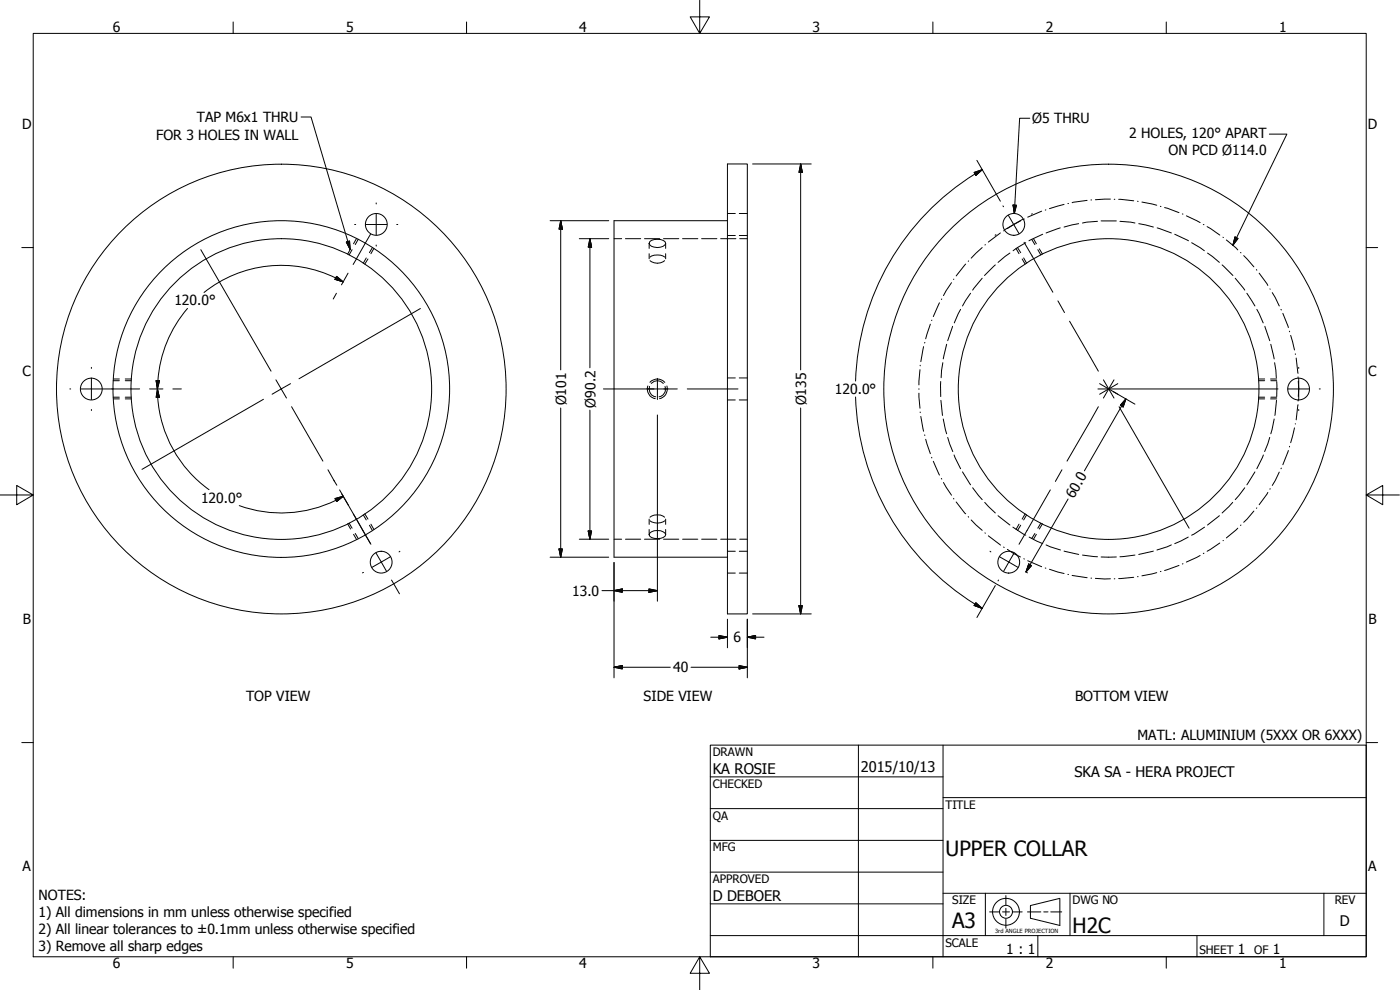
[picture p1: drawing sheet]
<svg xmlns="http://www.w3.org/2000/svg" width="420mm" height="297mm" viewBox="0 0 420 297" stroke-linecap="round" stroke-linejoin="round" font-family="sans-serif">
<!-- layer: Visible (ANSI) -->
<g fill="none" stroke="#000" stroke-width=".3">
<path d="M218.3 49.2h6v135h-6zM195 72.5a4.1 4.1 0 0 1 4.6 0l.2 .5a3.2 3.2 0 0 1-4.8 .5l-.2-.5zM218.3 66.2h-34v101h34M195 159.9a3.8 3.8 0 0 1 4.6 0l.2 .6a2.28 2.28 0 0 1-2.5 1.1 2.14 2.14 0 0 1-2.5-1.1z"/>
<circle cx="112.9" cy="67.3" r="3.3"/>
<circle cx="304.3" cy="67.3" r="3.3"/>
<circle cx="27.4" cy="116.7" r="3.3"/>
<circle cx="84.4" cy="116.7" r="67.5"/>
<circle cx="84.4" cy="116.7" r="45.1"/>
<circle cx="84.4" cy="116.7" r="50.5"/>
<circle cx="332.7" cy="116.7" r="67.5"/>
<circle cx="332.7" cy="116.7" r="45.1"/>
<circle cx="389.7" cy="116.7" r="3.3"/>
<circle cx="114.4" cy="168.7" r="3.3"/>
<circle cx="302.7" cy="168.7" r="3.3"/>
</g>
<!-- layer: Hidden (ANSI) -->
<g fill="none" stroke="#000" stroke-width=".3">
<path d="M105.7 74.9l-.9 1.6M107.5 71.8l-.9 1.6M109.9 77.4l-.9 1.6M111.8 74.3l-.9 1.5M184.3 71.6h2.3M187.7 71.6h4.6M193.4 71.6h4.6M194.8 73v1.5M194.8 76.1v1.5M195.1 78.2a3.5 3.5 0 0 0 4.4 0M195.1 77.1a4.2 4.2 0 0 1 4.4 0M199.1 71.6h4.6"/>
<path d="M199.8 73v1.5M199.8 76.1v1.5M204.9 71.6h4.5M210.6 71.6h4.5M216.3 71.6h4.6M218.3 70.7h2.4M218.3 64.1h2.4M221.9 70.7h2.4M221.9 64.1h2.4M222 71.6h2.3M298.7 79.5l-3.2 3.2M303.1 75.9l-3.6 2.8"/>
<path d="M305.4 74.3l.9 1.5M307.2 77.4l.9 1.6M307.8 72.8l-3.8 2.4M309.6 71.8l1 1.6M311.5 74.9l.9 1.6M312.9 70.3l-4.1 1.9M318.2 68.4l-4.3 1.5M323.7 67.1l-4.4 1M329.4 66.4l-4.5 .5M330.5 66.3h4.5M336.1 66.4l4.5 .5M341.8 67.1l4.3 1"/>
<path d="M347.3 68.4l4.2 1.5M352.6 70.3l4.1 1.9M357.6 72.8l3.8 2.4M362.4 75.9l3.6 2.8M366.8 79.5l3.2 3.2M285.9 97.9l-1.5 4.3M288.3 92.8l-1.9 4.1M291.3 88l-2.4 3.8M294.8 83.5l-2.9 3.5M370.7 83.5l2.9 3.5M374.2 88l2.4 3.8M377.2 92.8l1.9 4.1"/>
<path d="M379.6 97.9l1.5 4.3M34 119.2h1.8M34 114.2h1.8M37.6 119.2h1.8M37.6 114.2h1.8M194.9 115.9a2.37 2.37 0 0 0 1.9 3.1M195.5 115a2.4 2.4 0 0 1 3.6 0M199.6 115.9a2.28 2.28 0 0 1-1.8 3.1M218.3 113.4h2.4M221.9 113.4h2.4M282.3 114.5v4.5M283 108.8l-.6 4.5"/>
<path d="M284.1 103.3l-1 4.4M377.8 119.2h1.7M377.8 114.2h1.7M381.4 103.3l1 4.4M381.4 119.2h1.8M381.4 114.2h1.8M382.5 108.8l.5 4.5M383.2 114.5v4.5M218.3 120h2.4M221.9 120h2.4M282.4 120.1l.5 4.5M283.1 125.7l1 4.5"/>
<path d="M284.4 131.2l1.5 4.3M286.3 136.5l2 4.1M379.2 136.5l-2 4.1M381.1 131.2l-1.6 4.3M382.4 125.7l-1 4.5M383.1 120.1l-.5 4.5M104.8 157l.9 1.5M109 154.5l.9 1.5M110.9 157.6l.9 1.6M194.8 155.8v1.5M194.8 158.9v1.6M195.1 156.3a3.9 3.9 0 0 0 4.4 0"/>
<path d="M195.1 155.2a3.8 3.8 0 0 1 4.4 0M199.8 155.8v1.5M199.8 158.9v1.6M288.9 141.6l2.4 3.9M291.9 146.4l2.9 3.5M295.5 150.7l3.2 3.2M299.5 154.7l3.6 2.8M304 158.2l3.8 2.4M306.3 157.6l-.9 1.6M308.1 154.5l-.9 1.5M312.4 157l-.9 1.5M361.5 158.2l-3.9 2.4"/>
<path d="M366 154.7l-3.6 2.8M370 150.7l-3.2 3.2M373.6 146.4l-2.9 3.5M376.6 141.6l-2.4 3.9M106.6 160.1l.9 1.5M184.3 161.8h2.3M187.7 161.8h4.6M193.4 161.8h4.6M199.1 161.8h4.6M204.9 161.8h4.5M210.6 161.8h4.5M216.3 161.8h4.6"/>
<path d="M218.3 171.9h2.4M218.3 165.4h2.4M221.9 171.9h2.4M221.9 165.4h2.4M222 161.8h2.3M308.9 161.1l4 2M310.6 160.1l-1 1.5M313.9 163.5l4.4 1.5M319.3 165.3l4.4 1.1M324.9 166.5l4.5 .6M330.5 167.1h4.5M340.6 166.5l-4.5 .6"/>
<path d="M346.1 165.3l-4.3 1.1M351.5 163.5l-4.3 1.5M356.6 161.1l-4 2"/>
</g>
<!-- layer: Hidden Narrow (ANSI) -->
<g fill="none" stroke="#000" stroke-width=".3">
<path d="M105.2 74.7l-.9 1.5M107 71.6l-.9 1.5M110.4 77.7l-.9 1.5M112.2 74.5l-.9 1.6M304.9 74.5l.9 1.6M306.8 77.7l.9 1.5M310.1 71.6l.9 1.5M311.9 74.7l1 1.5M34 119.7h1.8M34 113.7h1.8M37.6 119.7h1.8M37.6 113.7h1.8"/>
<path d="M194.4 115.8a2.93 2.93 0 0 0 2.3 3.8M195.1 114.7a2.94 2.94 0 0 1 4.4 0M200.2 115.8a3.1 3.1 0 0 1-2.3 3.8M377.7 119.7h1.8M377.7 113.7h1.8M381.3 119.7h1.9M381.3 113.7h1.9M104.3 157.1l.9 1.6M109.5 154.2l.9 1.6M111.3 157.3l.9 1.6M305.8 157.3l-.9 1.6M307.7 154.2l-.9 1.6"/>
<path d="M312.9 157.1l-1 1.6M106.1 160.3l.9 1.5M311 160.3l-.9 1.5"/>
</g>
<!-- layer: Border (ANSI) -->
<g fill="none" stroke="#000" stroke-width=".3">
<path d="M10 10h400v277.1h-400zM70 6.6v3.4M140 6.6v3.4M210 0v10l-2.9-4.9h5.8l-2.9 4.9M280 6.6v3.4M350 6.6v3.4M6.5 74.3h3.5M410 74.3h3.4M0 148.5h10l-5-2.8v5.7l5-2.9M410 148.5l5 2.9v-5.7l-5 2.8h10M6.5 222.8h3.5M410 222.8h3.4"/>
<path d="M70 287.1v3.4M140 287.1v3.4M210 287.1l2.9 4.9h-5.8l2.9-4.9v9.9M280 287.1v3.4M350 287.1v3.4"/>
</g>
<!-- layer: Title (ANSI) -->
<g fill="none" stroke="#000" stroke-width=".3">
<path d="M213.2 223.6h196.8v63.5h-196.8zM213.2 233.1h69.8M257.6 223.6v63.5M283 239.3h127M283 223.6v63.5M213.2 242.6h69.8M213.2 252.1h69.8M213.2 261.7h69.8M213.2 271.2h69.8M283 268h127M295.7 268v12.7M321.1 268v12.7"/>
<path d="M397.3 268v12.7M213.2 280.7h196.8M311.5 280.7v6.4M359.2 280.7v6.4"/>
</g>
<!-- layer: Sketch Geometry (ANSI) -->
<g fill="none" stroke="#000" stroke-width=".3">
<path d="M327.4 60h.2M333.2 59.7l-4.5 .2M334.4 59.8h.2M335.7 59.8l4.5 .4M289.8 79.2l-2.8 3.6M290.7 78.3l-.1 .1M294.8 74.3l-3.3 3.2M295.7 73.4l-.1 .1M300.2 69.9l-3.6 2.7M301.4 69.2l-.2 .1M306.3 66.3l-4 2.3M307.4 65.7l-.1 .1"/>
<path d="M312.6 63.4l-4.2 1.7M313.9 63h-.2M319.3 61.3l-4.3 1.3M320.5 61.1h.2M326.3 60.1l-4.5 .7M341.4 60.4h.2M342.7 60.6l4.5 1M348.2 61.9l.2 .1M349.5 62.3l4.3 1.5M354.8 64.2h.2M356 64.8l4.2 2M361.1 67.4h.2"/>
<path d="M362.3 68l3.8 2.5M367 71.2l.2 .1M368 72l3.5 3M372.3 75.7l.1 .2M373.3 76.7l3 3.4M279.2 97.3l-1.4 4.3M279.7 96.1l-.1 .1M281.9 90.9l-1.8 4.1M282.6 89.7l-.1 .1M285.6 84.8l-2.5 3.9M286.3 83.7l-.1 .2M377.1 80.9l.1 .2"/>
<path d="M377.9 82l2.6 3.6M381.1 86.7l.1 .1M381.8 87.8l2.1 4M384.4 92.8l.2 .2M385 94l1.7 4.3M387 99.4v.2M275.8 118l.3 4.5M275.8 116.6v.2M276.1 110.9l-.3 4.6M276.2 109.6v.2M277.2 104l-.8 4.5M277.6 102.7l-.1 .2"/>
<path d="M387.3 100.6l1.2 4.4M388.7 106.2v.1M389 107.4l.6 4.6M389.6 113.1v.2M389.6 114.4v4.6M276.2 123.6v.2M276.4 125l.8 4.4M277.5 130.5l.1 .2M277.8 131.8l1.4 4.3M279.6 137.2l.1 .2M280.1 138.4l1.8 4.1M386.7 135.2l-1.7 4.2"/>
<path d="M387 133.9v.2M388.5 128.4l-1.2 4.4M388.7 127.1v.1M389.6 121.5l-.6 4.5M389.6 120.1v.2M282.5 143.6l.1 .1M283.1 144.8l2.5 3.8M286.2 149.5l.1 .2M287 150.6l2.8 3.6M290.6 155l.1 .2M291.5 156l3.3 3.1M295.6 159.9l.1 .1"/>
<path d="M371.5 158.5l-3.5 2.9M372.4 157.5l-.1 .2M376.3 153.3l-3 3.4M377.2 152.4l-.1 .1M380.5 147.8l-2.6 3.6M381.2 146.6l-.1 .2M383.9 141.7l-2.1 4M384.6 140.4l-.2 .2M296.6 160.8l3.6 2.8M301.2 164.1l.2 .2M302.3 164.8l4 2.3M307.3 167.6l.1 .2"/>
<path d="M308.4 168.3l4.2 1.7M313.7 170.4l.2 .1M315 170.8l4.3 1.3M320.5 172.3l.2 .1M321.8 172.6l4.5 .7M327.4 173.5h.2M328.7 173.5l4.5 .2M334.4 173.7h.2M340.2 173.2l-4.5 .4M341.4 173h.2M347.2 171.8l-4.5 1M348.4 171.4l-.2 .1"/>
<path d="M353.8 169.7l-4.3 1.5M355 169.1l-.2 .1M360.2 166.7l-4.2 1.9M361.3 166l-.2 .1M366.1 162.9l-3.8 2.5M367.2 162.2h-.2M297 273.6h2.8M300.9 273.6h2.1M301.9 268.7v2.8M301.9 272.5v2.2M301.9 275.7v2.8M304 273.6h2.8"/>
<path d="M308.4 273.6h4M309.2 271.7l8.9-2.2v8.2l-8.9-2.2zM313.2 273.6h1.3M315.3 273.6h3.3"/>
<circle cx="301.9" cy="273.6" r="4"/>
<circle cx="301.9" cy="273.6" r="1.94"/>
</g>
<!-- layer: Dimension (ANSI) -->
<g fill="none" stroke="#000" stroke-width=".3">
<path d="M309.1 35.5h-3.1l-1.6 28.6M225.9 49.2h17.6M240.3 49.2l.5 2.5h-1zM240.3 49.2v61.8M292.4 51.7l2.4-.8-1.9 1.7zM293.2 48.1l7 12.3M294.8 50.9a75.9 75.9 0 0 0-38 63.4M165.1 66.2h17.6M168.3 66.2l.5 2.6h-1zM168.3 66.2v44.8M173.9 71.6h8.8M177 71.6l.5 2.6h-1z"/>
<path d="M177 71.6v38.7M304 61.5l1.1 .1-.7 2.5zM56.3 92.5a37.1 37.1 0 0 0-8.9 21.7M100.8 83.4l2.2 1.2M100.8 83.4a37.1 37.1 0 0 0-39.6 4.4M101 82.9l2 1.7-2.5-.8zM46.9 114.2h1l-.7 2.5zM47.2 116.7l.6 2.5h-.9zM47.4 114.2a37 37 0 0 0 15.3 32.7M256.8 119.1a76 76 0 0 0 35.8 62.1M334.1 117.5l6.5 3.8M337.9 119.7l-.8 2.4-.9-.5z"/>
<path d="M337.9 119.7l-12.5 21.6M168.3 122.4v44.8M177 123v38.8M197.3 124.5v55.9M240.3 122.4v61.8M100.5 149.6l2.5-.7-2 1.6zM100.8 150.1a37.2 37.2 0 0 1-29 1.6M103 148.9l-2.2 1.1M176.5 159.3h1l-.5 2.5zM320.5 149.7l-12.6 21.9M165.1 167.2h17.6M167.8 164.7h1l-.5 2.5z"/>
<path d="M173.9 161.8h8.8M180.7 177.2h16.6M184.3 177.2l2.5-.5v1zM184.3 168.8v34.6M194.8 176.7l2.5 .5-2.5 .5zM298.7 175.7l-5.5 9.6M308.7 169.2l.9 .5-1.7 1.9zM213.3 191.2h5M215.8 190.7l2.5 .5-2.5 .5zM218.3 185.8v8.6M221.8 199.7l2.5 .5-2.5 .5zM224.3 191.2l2.5-.5v1z"/>
<path d="M224.3 185.8v17.6M224.3 191.2h5M225.9 184.2h17.6M239.8 181.7h1l-.5 2.5zM292.6 181.2l2.2 1.3M292.9 180.8l1.9 1.7-2.4-.8zM184.3 200.2l2.5-.5v1zM184.3 200.2h16.9M207.4 200.2h16.9"/>
</g>
<g fill="#000" stroke="#000" stroke-width=".3">
<path d="M240.3 49.2l.5 2.5zM240.3 49.2l.5 2.5h-1zM292.9 52.6l1.9-1.7zM292.4 51.7l2.4-.8-1.9 1.7zM168.3 66.2l.5 2.6zM168.3 66.2l.5 2.6h-1zM177 71.6l.5 2.6zM177 71.6l.5 2.6h-1zM304 61.5l.4 2.6zM304 61.5l1.1 .1-.7 2.5zM100.5 83.8l2.5 .8zM101 82.9l2 1.7-2.5-.8z"/>
<path d="M46.9 114.2l.3 2.5zM46.9 114.2h1l-.7 2.5zM47.2 116.7l.6 2.5zM47.2 116.7l.6 2.5h-.9zM337.9 119.7l-.8 2.4zM337.9 119.7l-.8 2.4-.9-.5zM101 150.5l2-1.6zM100.5 149.6l2.5-.7-2 1.6zM176.5 159.3l.5 2.5zM176.5 159.3h1l-.5 2.5zM167.8 164.7l.5 2.5zM167.8 164.7h1l-.5 2.5z"/>
<path d="M184.3 177.2l2.5-.5zM184.3 177.2l2.5-.5v1zM194.8 177.7l2.5-.5zM194.8 176.7l2.5 .5-2.5 .5zM308.7 169.2l-.8 2.4zM308.7 169.2l.9 .5-1.7 1.9zM184.3 200.2l2.5-.5zM184.3 200.2l2.5-.5v1zM215.8 191.7l2.5-.5zM215.8 190.7l2.5 .5-2.5 .5zM224.3 191.2l2.5-.5zM224.3 191.2l2.5-.5v1z"/>
<path d="M239.8 181.7l.5 2.5zM239.8 181.7h1l-.5 2.5zM292.4 181.7l2.4 .8zM292.9 180.8l1.9 1.7-2.4-.8zM221.8 200.7l2.5-.5zM221.8 199.7l2.5 .5-2.5 .5z"/>
</g>
<!-- layer: Centerline (ANSI) -->
<g fill="none" stroke="#000" stroke-width=".3">
<path d="M60.3 74.9l21 36.5M107 77.6l-1 1.8M111.2 70.3l-4.3 7.4M301 61.8l.2 .2M302.6 64.6l3.2 5.5M307.3 72.7l8.7 15M101 88l-1 1.7M104.5 82l-2 3.5M317.5 90.3l2 3.5M321 96.4l8.6 15M30.8 116.7h11.1M44.9 116.7h4"/>
<path d="M51.9 116.7h2.5M82.8 114l3.2 5.4M181.1 116.7h15.2M199.3 116.7h4M206.2 116.7h15.3M331.2 114l3.1 5.4M334.3 114l-3.1 5.4M87.5 122l9.4 16.4M329.6 122l-9.4 16.4M335.9 122l21 36.5M98.4 141l2 3.4M100.2 144.1l.9 1.5"/>
<path d="M101.9 147l9.4 16.3M102.6 148.2l2 3.4M106 154.2l1 1.6M106.9 155.7l4.3 7.4M315.2 147l-9.4 16.3M318.7 141l-2 3.4M112.8 165.9l3.2 5.5M117.5 174l2.4 4.2M299.7 174l-.2 .3M304.4 165.9l-3.2 5.5"/>
</g>
<!-- layer: Center Mark (ANSI) -->
<g fill="none" stroke="#000" stroke-width=".3">
<path d="M106.4 67.4h.3M109.7 67.4h6.4M112.9 60.9v.3M112.9 64.2v6.3M112.9 73.5v.3M119.1 67.4h.3M298.9 70.4l-.3 .2M307 65.8l-5.5 3.1M309.8 64.1l-.2 .1M126.2 92.6l-36.5 21.1M21 116.7h.2M24.3 116.7h6.3"/>
<path d="M27.4 110.2v.3M27.4 113.5v6.4M33.6 116.7h.3M79.1 119.8l-36.5 21M87.2 115.1l-5.5 3.2M194.1 116.7h6.4M197.3 113.5v6.4M329.5 116.7h54M330 115.1l5.5 3.2M335.5 115.1l-5.5 3.2M386.6 116.7h6.3M389.8 110.2v.3"/>
<path d="M389.8 113.5v6.4M395.9 116.7h.3M27.4 122.9v.3M389.8 122.9v.3M109.1 171.8l-.3 .1M117.2 167.1l-5.6 3.1M120 165.4l-.2 .2M297.1 165.4l.3 .2M300 167.1l5.5 3.1M308.1 171.8l.3 .1"/>
</g>
<!-- layer: Symbol (ANSI) -->
<path d="M90.4 35.1h2.9l11.8 39.8M380.9 40.2h5.3l-16.2 33.4M103.9 72.6l1-.3 .2 2.6zM370.6 71.1l.9 .5-1.5 2z" fill="none" stroke="#000" stroke-width=".3"/>
<path d="M103.9 72.6l1.2 2.3zM103.9 72.6l1-.3 .2 2.6zM370.6 71.1l-.6 2.5zM370.6 71.1l.9 .5-1.5 2z" fill="#000" stroke="#000" stroke-width=".3"/>
<g font-size="6.3">
<text x="283.8" y="257">UPPER COLLAR</text>
<text x="285.8" y="278.6">A3</text>
<text x="321.9" y="279.8">H2C</text>
</g>
<g font-size="4.4">
<text x="213.9" y="232.2">KA ROSIE</text>
<text x="258.4" y="231.6">2015/10/13</text>
<text x="322.5" y="233">SKA SA - HERA PROJECT</text>
<text x="213.9" y="270.3">D DEBOER</text>
<text x="402.1" y="277.9">D</text>
</g>
<g font-size="4.2">
<text x="33.8" y="9.6">6</text>
<text x="103.9" y="9.6">5</text>
<text x="173.9" y="9.6">4</text>
<text x="243.8" y="9.6">3</text>
<text x="313.9" y="9.6">2</text>
<text x="383.9" y="9.6">1</text>
<text x="6.7" y="38.7">D</text>
<text x="46.9" y="42">FOR 3 HOLES IN WALL</text>
<text x="59.1" y="36.6">TAP M6x1 THRU</text>
<text x="309.8" y="37">Ø5 THRU</text>
<text x="338.9" y="41.4">2 HOLES, 120° APART</text>
<text x="410.5" y="38.7">D</text>
<text x="350.7" y="46.4">ON PCD Ø114.0</text>
<text x="52.3" y="91.6">120.0°</text>
<text x="6.8" y="113">C</text>
<text x="410.7" y="113">C</text>
<text x="250.6" y="118.2">120.0°</text>
<text x="169.9" y="121.7" transform="rotate(-90 169.9 121.7)">Ø101</text>
<text x="178.7" y="122.3" transform="rotate(-90 178.7 122.3)">Ø90.2</text>
<text x="241.9" y="121.7" transform="rotate(-90 241.9 121.7)">Ø135</text>
<text x="322.3" y="149.8" transform="rotate(-60 322.3 149.8)">60.0</text>
<text x="60.3" y="150.8">120.0°</text>
<text x="171.7" y="178.7">13.0</text>
<text x="6.9" y="187.2">B</text>
<text x="410.7" y="187.2">B</text>
<text x="220.2" y="192.7">6</text>
<text x="202" y="201.7">40</text>
<text x="73.9" y="210.3">TOP VIEW</text>
<text x="193.2" y="210.3">SIDE VIEW</text>
<text x="322.6" y="210.3">BOTTOM VIEW</text>
<text x="341.4" y="222">MATL: ALUMINIUM (5XXX OR 6XXX)</text>
<text x="6.8" y="261.4">A</text>
<text x="410.7" y="261.4">A</text>
<text x="11.6" y="270.2">NOTES:</text>
<text x="11.6" y="275.2">1) All dimensions in mm unless otherwise specified</text>
<text x="11.6" y="280.2">2) All linear tolerances to ±0.1mm unless otherwise specified</text>
<text x="11.6" y="285.2">3) Remove all sharp edges</text>
<text x="302" y="286.3">1 : 1</text>
<text x="371.5" y="286.2">1</text>
<text x="382" y="286.2">1</text>
<text x="33.8" y="290.5">6</text>
<text x="103.9" y="290.5">5</text>
<text x="173.9" y="290.5">4</text>
<text x="243.8" y="290.5">3</text>
<text x="313.9" y="290.5">2</text>
<text x="383.9" y="290.5">1</text>
</g>
<g font-size="3.5">
<text x="213.9" y="226.9">DRAWN</text>
<text x="213.9" y="236.4">CHECKED</text>
<text x="213.9" y="245.9">QA</text>
<text x="283.8" y="242.6">TITLE</text>
<text x="213.9" y="255.4">MFG</text>
<text x="213.9" y="265">APPROVED</text>
<text x="285.8" y="271.3">SIZE</text>
<text x="321.9" y="271.3">DWG NO</text>
<text x="400.6" y="271.3">REV</text>
<text x="283.8" y="284">SCALE</text>
<text x="360" y="286.2">SHEET</text>
<text x="376.4" y="286.2">OF</text>
</g>
<text font-size="1.7" x="298.6" y="280">3rd ANGLE PROJECTION</text>
</svg>
